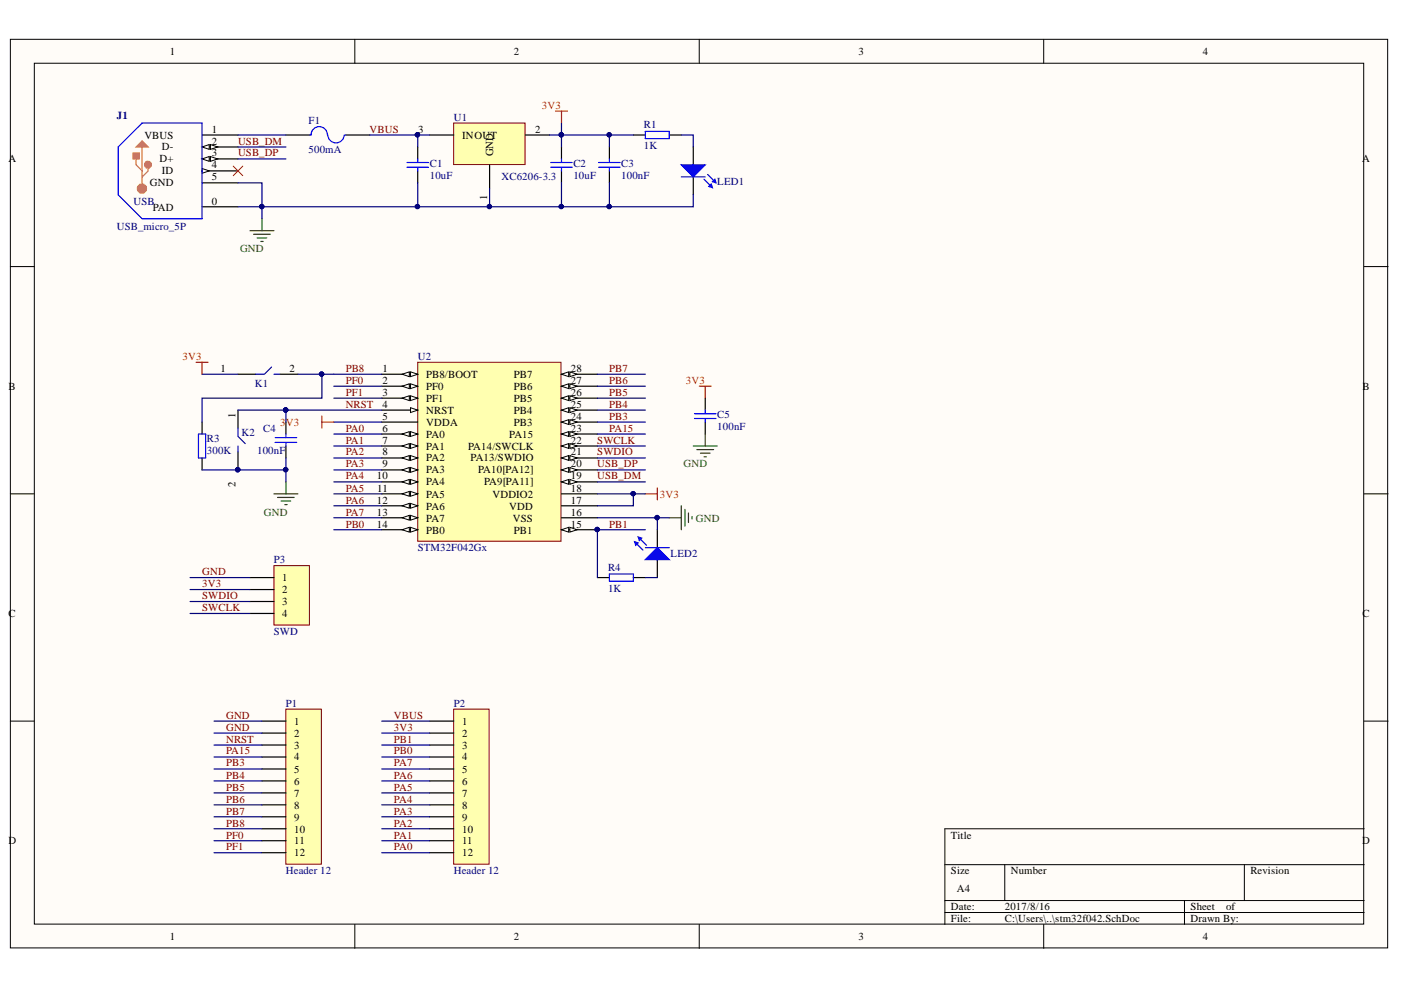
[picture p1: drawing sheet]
<svg xmlns="http://www.w3.org/2000/svg" width="297mm" height="210mm" viewBox="0 0 297 210" stroke-linecap="round" stroke-linejoin="round" font-family="sans-serif">
<g fill="#fffcf8" stroke="#000" stroke-width=".21">
<path d="M2.2 8.3h292v192.7h-292z"/>
<path d="M7.3 13.4h281.8v182.5h-281.8z"/>
</g>
<g fill="none" stroke="#000" stroke-width=".21">
<path d="M75.2 8.3v5.1M148.3 8.3v5.1M221.3 8.3v5.1M2.2 56.5h5.1M289.2 56.5h5.1M2.2 104.7h5.1M289.2 104.7h5.1M2.2 152.9h5.1M289.2 152.9h5.1M289.2 175.7h-88.9v20.3M75.2 196v5.1M148.3 196v5.1"/>
<path d="M200.3 183.3h88.9M200.3 190.9h88.9M200.3 193.5h88.9M213 183.3v7.6M221.3 196v5.1M251.1 190.9v5.1M263.8 183.3v7.6"/>
</g>
<path d="M42.8 26.1h-12.7l-5 5.1M25.1 41.3l5 5.1h12.7" fill="none" stroke="#00f" stroke-width=".25"/>
<path d="M42.8 28.6h7.7M42.8 31.2h7.7" fill="none" stroke="#000" stroke-width=".25"/>
<path d="M42.8 31.2l1.6-.5v1z" fill="#fffcf8"/>
<path d="M42.8 31.2l1.6-.5v1z" fill="none" stroke="#000" stroke-width=".21"/>
<path d="M44.6 30.7l1.5 .5-1.5 .5z" fill="#fffcf8"/>
<path d="M44.6 30.7l1.5 .5-1.5 .5z" fill="none" stroke="#000" stroke-width=".21"/>
<path d="M42.8 33.7h7.7" fill="none" stroke="#000" stroke-width=".25"/>
<path d="M42.8 33.7l1.6-.5v1z" fill="#fffcf8"/>
<path d="M42.8 33.7l1.6-.5v1z" fill="none" stroke="#000" stroke-width=".21"/>
<path d="M44.6 33.2l1.5 .5-1.5 .5z" fill="#fffcf8"/>
<path d="M44.6 33.2l1.5 .5-1.5 .5z" fill="none" stroke="#000" stroke-width=".21"/>
<path d="M42.8 36.2h7.7" fill="none" stroke="#000" stroke-width=".25"/>
<path d="M42.8 35.7l1.6 .5-1.6 .5z" fill="#fffcf8"/>
<path d="M42.8 35.7l1.6 .5-1.6 .5z" fill="none" stroke="#000" stroke-width=".21"/>
<path d="M42.8 38.8h7.7M42.8 43.8h7.7" fill="none" stroke="#000" stroke-width=".25"/>
<path d="M28.9 33.7v1.3l1.2 1.2M30.1 29.9v10.1M31.4 35v1.2l-1.3 1.3" fill="none" stroke="#fd8300" stroke-width=".25"/>
<g fill="none" stroke="#ff9c00" stroke-width="1.3">
<circle cx="30.1" cy="40" r=".46"/>
<circle cx="31.4" cy="34.9" r=".21"/>
</g>
<path d="M28.9 31.2l1.2-1.3 1.3 1.3z" fill="#f77800"/>
<path d="M28.9 31.2l1.2-1.3 1.3 1.3z" fill="none" stroke="#f77800" stroke-width=".25"/>
<path d="M28.2 32.4h1.3v1.3h-1.3z" fill-rule="evenodd" fill="#f77800"/>
<path d="M28.2 32.4h1.3v1.3h-1.3z" fill="none" stroke="#f77800" stroke-width=".25"/>
<path d="M25.1 31.2v10.1M42.8 26.1v20.3" fill="none" stroke="#00f" stroke-width=".25"/>
<path d="M96.2 26.1h15.1v8.8h-15.1z" fill="#ffffb0" stroke="#800000" stroke-width=".21"/>
<g fill="none" stroke="#000" stroke-width=".25">
<path d="M88.6 31.2v2.5M88.6 36.2v2.6M91.1 28.6h5.1M103.8 35v5M111.4 28.6h5.1M119 31.2v2.5M119 36.2v2.6M129.2 31.2v2.5M129.2 36.2v2.6M134.3 28.6h2.5M141.9 28.6h2.5M147 31.2v3.8"/>
<path d="M147 37.5v3.8M149.5 84.4v2.6M149.5 89.5v2.5"/>
</g>
<path d="M117.8 23.6h2.5M119 23.6v2.5M148.3 81.9h2.5M149.5 81.9v2.5M136.8 104.7h2.6M139.4 103.4v2.6" fill="none" stroke="#f00" stroke-width=".25"/>
<g fill="none" stroke="#008000" stroke-width=".25">
<path d="M53 48.9h5.1M53.8 49.7h3.5M54.5 50.4h2.1M55.3 51.2h.5M55.5 46.4v2.5M147 94.6h5.1M147.7 95.3h3.6M148.5 96.1h2M149.3 96.8h.5M149.5 92v2.6M58.1 104.7h5.1M58.8 105.5h3.6"/>
<path d="M59.6 106.2h2M60.4 107h.5M60.6 102.2v2.5"/>
</g>
<g fill="none" stroke="#00f" stroke-width=".25">
<path d="M86.3 35.5h4.5M86.3 34.5h4.5M88.6 33.7v.8M88.6 35.5v.7M116.8 35.5h4.5M116.8 34.5h4.5M119 33.7v.8M119 35.5v.7M126.9 35.5h4.6M126.9 34.5h4.6M129.2 33.7v.8M129.2 35.5v.7"/>
<path d="M136.8 27.9h5.1v1.5h-5.1zM147.2 88.7h4.6M147.2 87.7h4.6M149.5 87v.7M149.5 88.7v.8"/>
</g>
<path d="M49.4 35.2l2.1 2M51.5 35.2l-2.1 2" fill="none" stroke="#f00" stroke-width=".21"/>
<path d="M144.4 37.5h5.1M149.3 38l1.5 1.5M150 37l1.6 1.5" fill="none" stroke="#0000bf" stroke-width=".25"/>
<path d="M151 38.5l.6-.5 .2 .8z" fill="#00f"/>
<path d="M151 38.5l.6-.5 .2 .8z" fill="none" stroke="#00f" stroke-width=".25"/>
<path d="M150.3 39.5l.5-.5 .2 .8z" fill="#00f"/>
<path d="M150.3 39.5l.5-.5 .2 .8z" fill="none" stroke="#00f" stroke-width=".25"/>
<path d="M144.4 35h5.1l-2.5 2.5z" fill="#00f"/>
<path d="M65.7 28.6h.3M66 28.6a1.73 1.73 0 0 1 1.7-1.8 1.73 1.73 0 0 1 1.7 1.8M69.5 28.6a1.73 1.73 0 0 0 1.7 1.7 1.73 1.73 0 0 0 1.8-1.6M73.1 28.6h.2M144.4 35h5.1l-2.5 2.5z" fill="none" stroke="#00f" stroke-width=".25"/>
<path d="M60.6 28.6h5.1M73.3 28.6h5.1M139.4 112.3v3.8M139.4 118.7v3.8" fill="none" stroke="#000" stroke-width=".25"/>
<path d="M134.8 115.1l1.5 1.5M135.6 114.1l1.5 1.5M136.8 116.1h5.1" fill="none" stroke="#0000bf" stroke-width=".25"/>
<path d="M134.5 114.9l.8 .2-.5 .5z" fill="#00f"/>
<path d="M134.5 114.9l.8 .2-.5 .5z" fill="none" stroke="#00f" stroke-width=".25"/>
<path d="M135.3 113.8l.8 .3-.5 .5z" fill="#00f"/>
<path d="M135.3 113.8l.8 .3-.5 .5z" fill="none" stroke="#00f" stroke-width=".25"/>
<path d="M136.8 118.7l2.6-2.6 2.5 2.6z" fill="#00f"/>
<path d="M136.8 118.7l2.6-2.6 2.5 2.6zM129.2 121.7h5.1v1.5h-5.1z" fill="none" stroke="#00f" stroke-width=".25"/>
<path d="M126.7 122.5h2.5M134.3 122.5h2.5" fill="none" stroke="#000" stroke-width=".25"/>
<path d="M58.1 119.9h7.5v12.6h-7.5z" fill="#ffffb0" stroke="#800000" stroke-width=".21"/>
<path d="M42.8 89.5v2.5M42.8 97.1v2.5M60.6 89.5v2.5M60.6 94.6v2.5M53 122.5h5.1M53 125h5.1M53 127.5h5.1M53 130.1h5.1" fill="none" stroke="#000" stroke-width=".25"/>
<path d="M42.1 92h1.5v5.1h-1.5zM58.3 92.8h4.6M58.3 93.8h4.6M60.6 92v.8M60.6 93.8v.8" fill="none" stroke="#00f" stroke-width=".25"/>
<path d="M88.6 76.8h30.3v38h-30.3z" fill="#ffffb0" stroke="#800000" stroke-width=".21"/>
<path d="M80.9 79.3h7.7" fill="none" stroke="#000" stroke-width=".25"/>
<path d="M87 78.8l1.6 .5-1.6 .6z" fill="#fffcf8"/>
<path d="M87 78.8l1.6 .5-1.6 .6z" fill="none" stroke="#000" stroke-width=".21"/>
<path d="M85.3 79.3l1.5-.5v1.1z" fill="#fffcf8"/>
<path d="M85.3 79.3l1.5-.5v1.1z" fill="none" stroke="#000" stroke-width=".21"/>
<path d="M80.9 81.9h7.7" fill="none" stroke="#000" stroke-width=".25"/>
<path d="M87 81.4l1.6 .5-1.6 .5z" fill="#fffcf8"/>
<path d="M87 81.4l1.6 .5-1.6 .5z" fill="none" stroke="#000" stroke-width=".21"/>
<path d="M85.3 81.9l1.5-.5v1z" fill="#fffcf8"/>
<path d="M85.3 81.9l1.5-.5v1z" fill="none" stroke="#000" stroke-width=".21"/>
<path d="M80.9 84.4h7.7" fill="none" stroke="#000" stroke-width=".25"/>
<path d="M87 83.9l1.6 .5-1.6 .5z" fill="#fffcf8"/>
<path d="M87 83.9l1.6 .5-1.6 .5z" fill="none" stroke="#000" stroke-width=".21"/>
<path d="M85.3 84.4l1.5-.5v1z" fill="#fffcf8"/>
<path d="M85.3 84.4l1.5-.5v1z" fill="none" stroke="#000" stroke-width=".21"/>
<path d="M80.9 87h7.7" fill="none" stroke="#000" stroke-width=".25"/>
<path d="M87 86.4l1.6 .6-1.6 .5z" fill="#fffcf8"/>
<path d="M87 86.4l1.6 .6-1.6 .5z" fill="none" stroke="#000" stroke-width=".21"/>
<path d="M80.9 89.5h7.7M80.9 92h7.7" fill="none" stroke="#000" stroke-width=".25"/>
<path d="M87 91.5l1.6 .5-1.6 .5z" fill="#fffcf8"/>
<path d="M87 91.5l1.6 .5-1.6 .5z" fill="none" stroke="#000" stroke-width=".21"/>
<path d="M85.3 92l1.5-.5v1z" fill="#fffcf8"/>
<path d="M85.3 92l1.5-.5v1z" fill="none" stroke="#000" stroke-width=".21"/>
<path d="M80.9 94.6h7.7" fill="none" stroke="#000" stroke-width=".25"/>
<path d="M87 94.1l1.6 .5-1.6 .5z" fill="#fffcf8"/>
<path d="M87 94.1l1.6 .5-1.6 .5z" fill="none" stroke="#000" stroke-width=".21"/>
<path d="M85.3 94.6l1.5-.5v1z" fill="#fffcf8"/>
<path d="M85.3 94.6l1.5-.5v1z" fill="none" stroke="#000" stroke-width=".21"/>
<path d="M80.9 97.1h7.7" fill="none" stroke="#000" stroke-width=".25"/>
<path d="M87 96.6l1.6 .5-1.6 .5z" fill="#fffcf8"/>
<path d="M87 96.6l1.6 .5-1.6 .5z" fill="none" stroke="#000" stroke-width=".21"/>
<path d="M85.3 97.1l1.5-.5v1z" fill="#fffcf8"/>
<path d="M85.3 97.1l1.5-.5v1z" fill="none" stroke="#000" stroke-width=".21"/>
<path d="M80.9 99.6h7.7" fill="none" stroke="#000" stroke-width=".25"/>
<path d="M87 99.1l1.6 .5-1.6 .5z" fill="#fffcf8"/>
<path d="M87 99.1l1.6 .5-1.6 .5z" fill="none" stroke="#000" stroke-width=".21"/>
<path d="M85.3 99.6l1.5-.5v1z" fill="#fffcf8"/>
<path d="M85.3 99.6l1.5-.5v1z" fill="none" stroke="#000" stroke-width=".21"/>
<path d="M80.9 102.2h7.7" fill="none" stroke="#000" stroke-width=".25"/>
<path d="M87 101.7l1.6 .5-1.6 .5z" fill="#fffcf8"/>
<path d="M87 101.7l1.6 .5-1.6 .5z" fill="none" stroke="#000" stroke-width=".21"/>
<path d="M85.3 102.2l1.5-.5v1z" fill="#fffcf8"/>
<path d="M85.3 102.2l1.5-.5v1z" fill="none" stroke="#000" stroke-width=".21"/>
<path d="M80.9 104.7h7.7" fill="none" stroke="#000" stroke-width=".25"/>
<path d="M87 104.2l1.6 .5-1.6 .5z" fill="#fffcf8"/>
<path d="M87 104.2l1.6 .5-1.6 .5z" fill="none" stroke="#000" stroke-width=".21"/>
<path d="M85.3 104.7l1.5-.5v1z" fill="#fffcf8"/>
<path d="M85.3 104.7l1.5-.5v1z" fill="none" stroke="#000" stroke-width=".21"/>
<path d="M80.9 107.2h7.7" fill="none" stroke="#000" stroke-width=".25"/>
<path d="M87 106.7l1.6 .5-1.6 .6z" fill="#fffcf8"/>
<path d="M87 106.7l1.6 .5-1.6 .6z" fill="none" stroke="#000" stroke-width=".21"/>
<path d="M85.3 107.2l1.5-.5v1.1z" fill="#fffcf8"/>
<path d="M85.3 107.2l1.5-.5v1.1z" fill="none" stroke="#000" stroke-width=".21"/>
<path d="M80.9 109.8h7.7" fill="none" stroke="#000" stroke-width=".25"/>
<path d="M87 109.3l1.6 .5-1.6 .5z" fill="#fffcf8"/>
<path d="M87 109.3l1.6 .5-1.6 .5z" fill="none" stroke="#000" stroke-width=".21"/>
<path d="M85.3 109.8l1.5-.5v1z" fill="#fffcf8"/>
<path d="M85.3 109.8l1.5-.5v1z" fill="none" stroke="#000" stroke-width=".21"/>
<path d="M80.9 112.3h7.7" fill="none" stroke="#000" stroke-width=".25"/>
<path d="M87 111.8l1.6 .5-1.6 .5z" fill="#fffcf8"/>
<path d="M87 111.8l1.6 .5-1.6 .5z" fill="none" stroke="#000" stroke-width=".21"/>
<path d="M85.3 112.3l1.5-.5v1z" fill="#fffcf8"/>
<path d="M85.3 112.3l1.5-.5v1z" fill="none" stroke="#000" stroke-width=".21"/>
<path d="M119 112.3h7.7" fill="none" stroke="#000" stroke-width=".25"/>
<path d="M119 112.3l1.6-.5v1z" fill="#fffcf8"/>
<path d="M119 112.3l1.6-.5v1z" fill="none" stroke="#000" stroke-width=".21"/>
<path d="M120.8 111.8l1.5 .5-1.5 .5z" fill="#fffcf8"/>
<path d="M120.8 111.8l1.5 .5-1.5 .5z" fill="none" stroke="#000" stroke-width=".21"/>
<circle cx="126.6" cy="112.3" r=".46" fill="#000080" stroke="#000080" stroke-width=".21"/>
<path d="M119 109.8h7.7M119 107.2h7.7M119 104.7h7.7M119 102.2h7.7" fill="none" stroke="#000" stroke-width=".25"/>
<path d="M119 102.2l1.6-.5v1z" fill="#fffcf8"/>
<path d="M119 102.2l1.6-.5v1z" fill="none" stroke="#000" stroke-width=".21"/>
<path d="M120.8 101.7l1.5 .5-1.5 .5z" fill="#fffcf8"/>
<path d="M120.8 101.7l1.5 .5-1.5 .5z" fill="none" stroke="#000" stroke-width=".21"/>
<path d="M119 99.6h7.7" fill="none" stroke="#000" stroke-width=".25"/>
<path d="M119 99.6l1.6-.5v1z" fill="#fffcf8"/>
<path d="M119 99.6l1.6-.5v1z" fill="none" stroke="#000" stroke-width=".21"/>
<path d="M120.8 99.1l1.5 .5-1.5 .5z" fill="#fffcf8"/>
<path d="M120.8 99.1l1.5 .5-1.5 .5z" fill="none" stroke="#000" stroke-width=".21"/>
<path d="M119 97.1h7.7" fill="none" stroke="#000" stroke-width=".25"/>
<path d="M119 97.1l1.6-.5v1z" fill="#fffcf8"/>
<path d="M119 97.1l1.6-.5v1z" fill="none" stroke="#000" stroke-width=".21"/>
<path d="M120.8 96.6l1.5 .5-1.5 .5z" fill="#fffcf8"/>
<path d="M120.8 96.6l1.5 .5-1.5 .5z" fill="none" stroke="#000" stroke-width=".21"/>
<path d="M119 94.6h7.7" fill="none" stroke="#000" stroke-width=".25"/>
<path d="M119 94.6l1.6-.5v1z" fill="#fffcf8"/>
<path d="M119 94.6l1.6-.5v1z" fill="none" stroke="#000" stroke-width=".21"/>
<path d="M120.8 94.1l1.5 .5-1.5 .5z" fill="#fffcf8"/>
<path d="M120.8 94.1l1.5 .5-1.5 .5z" fill="none" stroke="#000" stroke-width=".21"/>
<path d="M119 92h7.7" fill="none" stroke="#000" stroke-width=".25"/>
<path d="M119 92l1.6-.5v1z" fill="#fffcf8"/>
<path d="M119 92l1.6-.5v1z" fill="none" stroke="#000" stroke-width=".21"/>
<path d="M120.8 91.5l1.5 .5-1.5 .5z" fill="#fffcf8"/>
<path d="M120.8 91.5l1.5 .5-1.5 .5z" fill="none" stroke="#000" stroke-width=".21"/>
<path d="M119 89.5h7.7" fill="none" stroke="#000" stroke-width=".25"/>
<path d="M119 89.5l1.6-.5v1z" fill="#fffcf8"/>
<path d="M119 89.5l1.6-.5v1z" fill="none" stroke="#000" stroke-width=".21"/>
<path d="M120.8 89l1.5 .5-1.5 .5z" fill="#fffcf8"/>
<path d="M120.8 89l1.5 .5-1.5 .5z" fill="none" stroke="#000" stroke-width=".21"/>
<path d="M119 87h7.7" fill="none" stroke="#000" stroke-width=".25"/>
<path d="M119 87l1.6-.6v1.1z" fill="#fffcf8"/>
<path d="M119 87l1.6-.6v1.1z" fill="none" stroke="#000" stroke-width=".21"/>
<path d="M120.8 86.4l1.5 .6-1.5 .5z" fill="#fffcf8"/>
<path d="M120.8 86.4l1.5 .6-1.5 .5z" fill="none" stroke="#000" stroke-width=".21"/>
<path d="M119 84.4h7.7" fill="none" stroke="#000" stroke-width=".25"/>
<path d="M119 84.4l1.6-.5v1z" fill="#fffcf8"/>
<path d="M119 84.4l1.6-.5v1z" fill="none" stroke="#000" stroke-width=".21"/>
<path d="M120.8 83.9l1.5 .5-1.5 .5z" fill="#fffcf8"/>
<path d="M120.8 83.9l1.5 .5-1.5 .5z" fill="none" stroke="#000" stroke-width=".21"/>
<path d="M119 81.9h7.7" fill="none" stroke="#000" stroke-width=".25"/>
<path d="M119 81.9l1.6-.5v1z" fill="#fffcf8"/>
<path d="M119 81.9l1.6-.5v1z" fill="none" stroke="#000" stroke-width=".21"/>
<path d="M120.8 81.4l1.5 .5-1.5 .5z" fill="#fffcf8"/>
<path d="M120.8 81.4l1.5 .5-1.5 .5z" fill="none" stroke="#000" stroke-width=".21"/>
<path d="M119 79.3h7.7" fill="none" stroke="#000" stroke-width=".25"/>
<path d="M119 79.3l1.6-.5v1.1z" fill="#fffcf8"/>
<path d="M119 79.3l1.6-.5v1.1z" fill="none" stroke="#000" stroke-width=".21"/>
<path d="M120.8 78.8l1.5 .5-1.5 .6z" fill="#fffcf8"/>
<path d="M120.8 78.8l1.5 .5-1.5 .6z" fill="none" stroke="#000" stroke-width=".21"/>
<g fill="#000080" stroke="#000080" stroke-width=".21">
<circle cx="126.6" cy="112.3" r=".46"/>
<circle cx="50.4" cy="99.6" r=".46"/>
</g>
<path d="M141.9 109.8h2.5M144.4 107.2v5.1M145.2 108v3.6M146 108.8v2M146.7 109.5v.5" fill="none" stroke="#008000" stroke-width=".25"/>
<path d="M41.6 76.8h2.5M42.8 76.8v2.5M68.2 88.2v2.6M68.2 89.5h2.6" fill="none" stroke="#f00" stroke-width=".25"/>
<path d="M50.5 79.3h3.8M59.4 79.3h3.8M50.5 87v3.8M50.5 95.8v3.8" fill="none" stroke="#000" stroke-width=".25"/>
<path d="M57.6 77.8l-1.6 1.5h-1.7M58.1 79.3h1.3M50.5 90.8v1.7l1.5 1.6M50.5 94.6v1.2" fill="none" stroke="#0000bf" stroke-width=".25"/>
<path d="M96.2 150.4h7.5v32.8h-7.5z" fill="#ffffb0" stroke="#800000" stroke-width=".21"/>
<path d="M91.1 152.9h5.1M91.1 155.4h5.1M91.1 158h5.1M91.1 160.5h5.1M91.1 163h5.1M91.1 165.6h5.1M91.1 168.1h5.1M91.1 170.6h5.1M91.1 173.2h5.1M91.1 175.7h5.1M91.1 178.3h5.1M91.1 180.8h5.1" fill="none" stroke="#000" stroke-width=".25"/>
<path d="M60.6 150.4h7.5v32.8h-7.5z" fill="#ffffb0" stroke="#800000" stroke-width=".21"/>
<path d="M55.5 152.9h5.1M55.5 155.4h5.1M55.5 158h5.1M55.5 160.5h5.1M55.5 163h5.1M55.5 165.6h5.1M55.5 168.1h5.1M55.5 170.6h5.1M55.5 173.2h5.1M55.5 175.7h5.1M55.5 178.3h5.1M55.5 180.8h5.1" fill="none" stroke="#000" stroke-width=".25"/>
<g fill="none" stroke="#000080" stroke-width=".25">
<path d="M50.5 38.8h5v5h63.5v-5M50.5 31.2h10.1M50.5 33.7h10.1M50.5 28.6h10.1M78.4 28.6h10.2M88.6 38.8v5M91.1 28.6h-2.5v2.6M116.5 28.6h12.7v2.6M119 26.1v5.1M129.2 38.8v5h-10.2M129.2 28.6h5.1M144.4 28.6h2.6v2.6"/>
<path d="M50.5 43.8h5v2.6M103.8 40v3.8M147 41.3v2.5h-17.8M42.8 79.3h7.7M63.2 79.3h5M80.9 79.3h-12.7v5.1h-25.4v5.1M126.7 79.3h10.1M42.8 99.6h17.8M50.5 87h30.4M60.6 97.1v5.1M60.6 87v2.5M70.8 81.9h10.1"/>
<path d="M70.8 84.4h10.1M70.8 92h10.1M70.8 94.6h10.1M70.8 97.1h10.1M70.8 99.6h10.1M70.8 89.5h10.1M126.7 81.9h10.1M126.7 84.4h10.1M126.7 92h10.1M126.7 94.6h10.1M126.7 97.1h10.1M126.7 99.6h10.1"/>
<path d="M126.7 89.5h10.1M126.7 87h10.1M70.8 102.2h10.1M70.8 109.8h10.1M70.8 107.2h10.1M70.8 104.7h10.1M70.8 112.3h10.1M126.7 109.8h15.2M126.7 104.7h10.1M126.7 102.2h10.1M134.3 104.7v2.5h-7.6M136.8 112.3h-10.1v10.2"/>
<path d="M139.4 109.8v2.5M40.3 122.5h12.7M40.3 125h12.7M40.3 127.5h12.7M40.3 130.1h12.7M136.8 122.5h2.6M45.4 158h10.1M45.4 152.9h10.1M45.4 155.4h10.1M80.9 158h10.2M80.9 152.9h10.2M80.9 155.4h10.2"/>
<path d="M45.4 163h10.1M45.4 160.5h10.1M45.4 170.6h10.1M45.4 168.1h10.1M45.4 165.6h10.1M45.4 173.2h10.1M45.4 175.7h10.1M45.4 178.3h10.1M80.9 163h10.2M80.9 160.5h10.2M80.9 170.6h10.2M80.9 168.1h10.2"/>
<path d="M80.9 165.6h10.2M80.9 173.2h10.2M80.9 175.7h10.2M80.9 178.3h10.2M45.4 180.8h10.1M80.9 180.8h10.2"/>
</g>
<g fill="#000080" stroke="#000080" stroke-width=".21">
<circle cx="55.5" cy="43.8" r=".46"/>
<circle cx="103.8" cy="43.8" r=".46"/>
<circle cx="119" cy="28.6" r=".46"/>
<circle cx="88.5" cy="43.8" r=".46"/>
<circle cx="129.2" cy="43.8" r=".46"/>
<circle cx="119" cy="43.8" r=".46"/>
<circle cx="129.2" cy="28.6" r=".46"/>
<circle cx="88.5" cy="28.6" r=".46"/>
<circle cx="134.2" cy="104.7" r=".46"/>
<circle cx="60.6" cy="86.9" r=".47"/>
<circle cx="126.6" cy="112.3" r=".46"/>
<circle cx="139.3" cy="109.7" r=".46"/>
<circle cx="50.4" cy="99.6" r=".46"/>
<circle cx="60.6" cy="99.6" r=".46"/>
<circle cx="68.2" cy="79.3" r=".47"/>
</g>
<g font-size="2.3">
<text x="36" y="11.6">1</text>
<text x="109" y="11.6">2</text>
<text x="182" y="11.6">3</text>
<text x="255.1" y="11.6">4</text>
<text x="30.6" y="29.4">VBUS</text>
<text x="44.9" y="28.1">1</text>
<text x="88.7" y="28.1">3</text>
<text x="98" y="29.4">INOUT</text>
<text x="113.5" y="28.1">2</text>
<text x="1.8" y="34.4">A</text>
<text x="33.8" y="34.4">D+</text>
<text x="34.3" y="31.9">D-</text>
<text x="44.9" y="30.6">2</text>
<text x="44.9" y="33.2">3</text>
<text x="44.9" y="35.7">4</text>
<text x="104.6" y="33.2" transform="rotate(-90 104.6 33.2)">GND</text>
<text x="288.8" y="34.4">A</text>
<text x="31.8" y="39.5">GND</text>
<text x="34.3" y="37">ID</text>
<text x="44.9" y="38.2">5</text>
<text x="32.4" y="44.7">PAD</text>
<text x="44.9" y="43.4">0</text>
<text x="103.3" y="42.5" transform="rotate(-90 103.3 42.5)">1</text>
<text x="1.8" y="82.6">B</text>
<text x="46.7" y="78.8">1</text>
<text x="61.4" y="78.8">2</text>
<text x="81.1" y="78.8">1</text>
<text x="81.1" y="81.4">2</text>
<text x="81.1" y="83.9">3</text>
<text x="90.4" y="80.1">PB8/BOOT</text>
<text x="90.4" y="82.6">PF0</text>
<text x="109" y="82.6">PB6</text>
<text x="109" y="80.1">PB7</text>
<text x="121.1" y="83.9">26</text>
<text x="121.1" y="81.4">27</text>
<text x="121.1" y="78.8">28</text>
<text x="288.9" y="82.6">B</text>
<text x="50" y="88.7" transform="rotate(-90 50 88.7)">1</text>
<text x="81.1" y="86.4">4</text>
<text x="81.1" y="89">5</text>
<text x="90.4" y="85.2">PF1</text>
<text x="90.4" y="87.7">NRST</text>
<text x="109" y="87.7">PB4</text>
<text x="109" y="85.2">PB5</text>
<text x="121.1" y="89">24</text>
<text x="121.1" y="86.4">25</text>
<text x="81.1" y="91.5">6</text>
<text x="81.1" y="94">7</text>
<text x="90.4" y="90.2">VDDA</text>
<text x="90.4" y="92.8">PA0</text>
<text x="90.4" y="95.3">PA1</text>
<text x="99.2" y="95.3">PA14/SWCLK</text>
<text x="108" y="92.8">PA15</text>
<text x="109" y="90.2">PB3</text>
<text x="121.1" y="94">22</text>
<text x="121.1" y="91.5">23</text>
<text x="79.9" y="101.6">10</text>
<text x="81.1" y="96.6">8</text>
<text x="81.1" y="99.1">9</text>
<text x="90.4" y="97.8">PA2</text>
<text x="90.4" y="100.4">PA3</text>
<text x="99.8" y="97.8">PA13/SWDIO</text>
<text x="101.4" y="100.4">PA10[PA12]</text>
<text x="121.1" y="101.6">19</text>
<text x="121.1" y="99.1">20</text>
<text x="121.1" y="96.6">21</text>
<text x="50" y="103.3" transform="rotate(-90 50 103.3)">2</text>
<text x="79.9" y="106.8">12</text>
<text x="80" y="104.3">11</text>
<text x="90.4" y="102.9">PA4</text>
<text x="90.4" y="105.5">PA5</text>
<text x="102.6" y="102.9">PA9[PA11]</text>
<text x="104.4" y="105.5">VDDIO2</text>
<text x="121.1" y="106.8">17</text>
<text x="121.1" y="104.3">18</text>
<text x="79.9" y="109.3">13</text>
<text x="79.9" y="111.9">14</text>
<text x="90.4" y="108.1">PA6</text>
<text x="90.4" y="110.6">PA7</text>
<text x="90.4" y="113.1">PB0</text>
<text x="108" y="108.1">VDD</text>
<text x="108.7" y="110.6">VSS</text>
<text x="109" y="113.1">PB1</text>
<text x="121.1" y="111.9">15</text>
<text x="121.1" y="109.3">16</text>
<text x="59.9" y="123.2">1</text>
<text x="59.9" y="125.8">2</text>
<text x="1.8" y="130.8">C</text>
<text x="59.9" y="128.3">3</text>
<text x="59.9" y="130.8">4</text>
<text x="288.9" y="130.8">C</text>
<text x="62.4" y="153.6">1</text>
<text x="98" y="153.6">1</text>
<text x="62.4" y="156.2">2</text>
<text x="62.4" y="158.7">3</text>
<text x="62.4" y="161.2">4</text>
<text x="98" y="156.2">2</text>
<text x="98" y="158.7">3</text>
<text x="98" y="161.2">4</text>
<text x="62.4" y="163.9">5</text>
<text x="62.4" y="166.4">6</text>
<text x="98" y="163.9">5</text>
<text x="98" y="166.4">6</text>
<text x="62.4" y="168.9">7</text>
<text x="62.4" y="171.5">8</text>
<text x="62.4" y="174">9</text>
<text x="98" y="168.9">7</text>
<text x="98" y="171.5">8</text>
<text x="98" y="174">9</text>
<text x="1.8" y="179">D</text>
<text x="62.4" y="176.5">10</text>
<text x="62.4" y="179">11</text>
<text x="98" y="176.5">10</text>
<text x="98" y="179">11</text>
<text x="201.6" y="177.8">Title</text>
<text x="288.8" y="179">D</text>
<text x="62.4" y="181.6">12</text>
<text x="98" y="181.6">12</text>
<text x="201.6" y="185.4">Size</text>
<text x="214.3" y="185.4">Number</text>
<text x="265.1" y="185.4">Revision</text>
<text x="202.9" y="189.2">A4</text>
<text x="201.6" y="193">Date:</text>
<text x="201.6" y="195.5">File:</text>
<text x="213" y="193">2017/8/16</text>
<text x="213" y="195.5">C:\Users\..\stm32f042.SchDoc</text>
<text x="252.4" y="193">Sheet</text>
<text x="252.4" y="195.5">Drawn By:</text>
<text x="260" y="193">of</text>
<text x="36" y="199.3">1</text>
<text x="109" y="199.3">2</text>
<text x="182" y="199.3">3</text>
<text x="255.1" y="199.3">4</text>
</g>
<g font-size="2.3" fill="#f00">
<text x="114.9" y="23">3V3</text>
<text x="38.7" y="76.3">3V3</text>
<text x="145.4" y="81.4">3V3</text>
<text x="59.4" y="90.2">3V3</text>
<text x="139.9" y="105.5">3V3</text>
</g>
<g font-size="2.3" fill="#000080">
<text x="24.8" y="25.3">J1</text>
<text x="65.4" y="26.3">F1</text>
<text x="96.2" y="25.6">U1</text>
<text x="136.5" y="27.1">R1</text>
<text x="65.4" y="32.4">500mA</text>
<text x="91.1" y="35.5">C1</text>
<text x="121.6" y="35.5">C2</text>
<text x="131.7" y="35.5">C3</text>
<text x="136.5" y="31.7">1K</text>
<text x="91.1" y="38">10uF</text>
<text x="106.3" y="38.2">XC6206-3.3</text>
<text x="121.6" y="38">10uF</text>
<text x="131.7" y="38">100nF</text>
<text x="152.1" y="39.3">LED1</text>
<text x="28.3" y="43.4">USB</text>
<text x="24.8" y="48.7">USB_micro_5P</text>
<text x="88.6" y="76.3">U2</text>
<text x="54" y="82.1">K1</text>
<text x="152.1" y="88.7">C5</text>
<text x="43.9" y="93.8">R3</text>
<text x="51.2" y="92.5">K2</text>
<text x="55.8" y="91.5">C4</text>
<text x="152.1" y="91.3">100nF</text>
<text x="43.9" y="96.3">300K</text>
<text x="54.5" y="96.3">100nF</text>
<text x="58.1" y="119.4">P3</text>
<text x="88.6" y="116.9">STM32F042Gx</text>
<text x="142.2" y="118.2">LED2</text>
<text x="128.9" y="121">R4</text>
<text x="128.9" y="125.5">1K</text>
<text x="58.1" y="134.6">SWD</text>
<text x="60.6" y="149.8">P1</text>
<text x="96.2" y="149.8">P2</text>
<text x="60.6" y="185.4">Header 12</text>
<text x="96.2" y="185.4">Header 12</text>
</g>
<g font-size="2.3" fill="#800000">
<text x="78.4" y="28.1">VBUS</text>
<text x="50.5" y="30.6">USB_DM</text>
<text x="50.5" y="33.2">USB_DP</text>
<text x="73.3" y="78.8">PB8</text>
<text x="73.3" y="81.4">PF0</text>
<text x="73.3" y="83.9">PF1</text>
<text x="129.2" y="83.9">PB5</text>
<text x="129.2" y="81.4">PB6</text>
<text x="129.2" y="78.8">PB7</text>
<text x="73.3" y="86.4">NRST</text>
<text x="129.2" y="89">PB3</text>
<text x="129.2" y="86.4">PB4</text>
<text x="73.3" y="91.5">PA0</text>
<text x="73.3" y="94">PA1</text>
<text x="126.6" y="94">SWCLK</text>
<text x="129.2" y="91.5">PA15</text>
<text x="73.3" y="96.6">PA2</text>
<text x="73.3" y="99.1">PA3</text>
<text x="73.3" y="101.6">PA4</text>
<text x="126.6" y="101.6">USB_DM</text>
<text x="126.6" y="99.1">USB_DP</text>
<text x="126.6" y="96.6">SWDIO</text>
<text x="73.3" y="104.3">PA5</text>
<text x="73.3" y="106.8">PA6</text>
<text x="73.3" y="109.3">PA7</text>
<text x="73.3" y="111.9">PB0</text>
<text x="129.2" y="111.9">PB1</text>
<text x="42.9" y="122">GND</text>
<text x="42.9" y="124.5">3V3</text>
<text x="42.9" y="127">SWDIO</text>
<text x="42.9" y="129.6">SWCLK</text>
<text x="47.9" y="152.4">GND</text>
<text x="47.9" y="154.9">GND</text>
<text x="83.5" y="152.4">VBUS</text>
<text x="83.5" y="154.9">3V3</text>
<text x="47.9" y="160">PA15</text>
<text x="47.9" y="157.4">NRST</text>
<text x="83.5" y="157.4">PB1</text>
<text x="83.5" y="160">PB0</text>
<text x="47.9" y="162.5">PB3</text>
<text x="47.9" y="165.1">PB4</text>
<text x="47.9" y="167.7">PB5</text>
<text x="83.5" y="167.7">PA5</text>
<text x="83.5" y="165.1">PA6</text>
<text x="83.5" y="162.5">PA7</text>
<text x="47.9" y="170.2">PB6</text>
<text x="47.9" y="172.7">PB7</text>
<text x="83.5" y="172.7">PA3</text>
<text x="83.5" y="170.2">PA4</text>
<text x="47.9" y="175.2">PB8</text>
<text x="47.9" y="177.8">PF0</text>
<text x="83.5" y="177.8">PA1</text>
<text x="83.5" y="175.2">PA2</text>
<text x="47.9" y="180.3">PF1</text>
<text x="83.5" y="180.3">PA0</text>
</g>
<g font-size="2.3" fill="#008000">
<text x="50.9" y="53.5">GND</text>
<text x="144.9" y="99.1">GND</text>
<text x="56" y="109.3">GND</text>
<text x="147.5" y="110.6">GND</text>
</g>
</svg>
